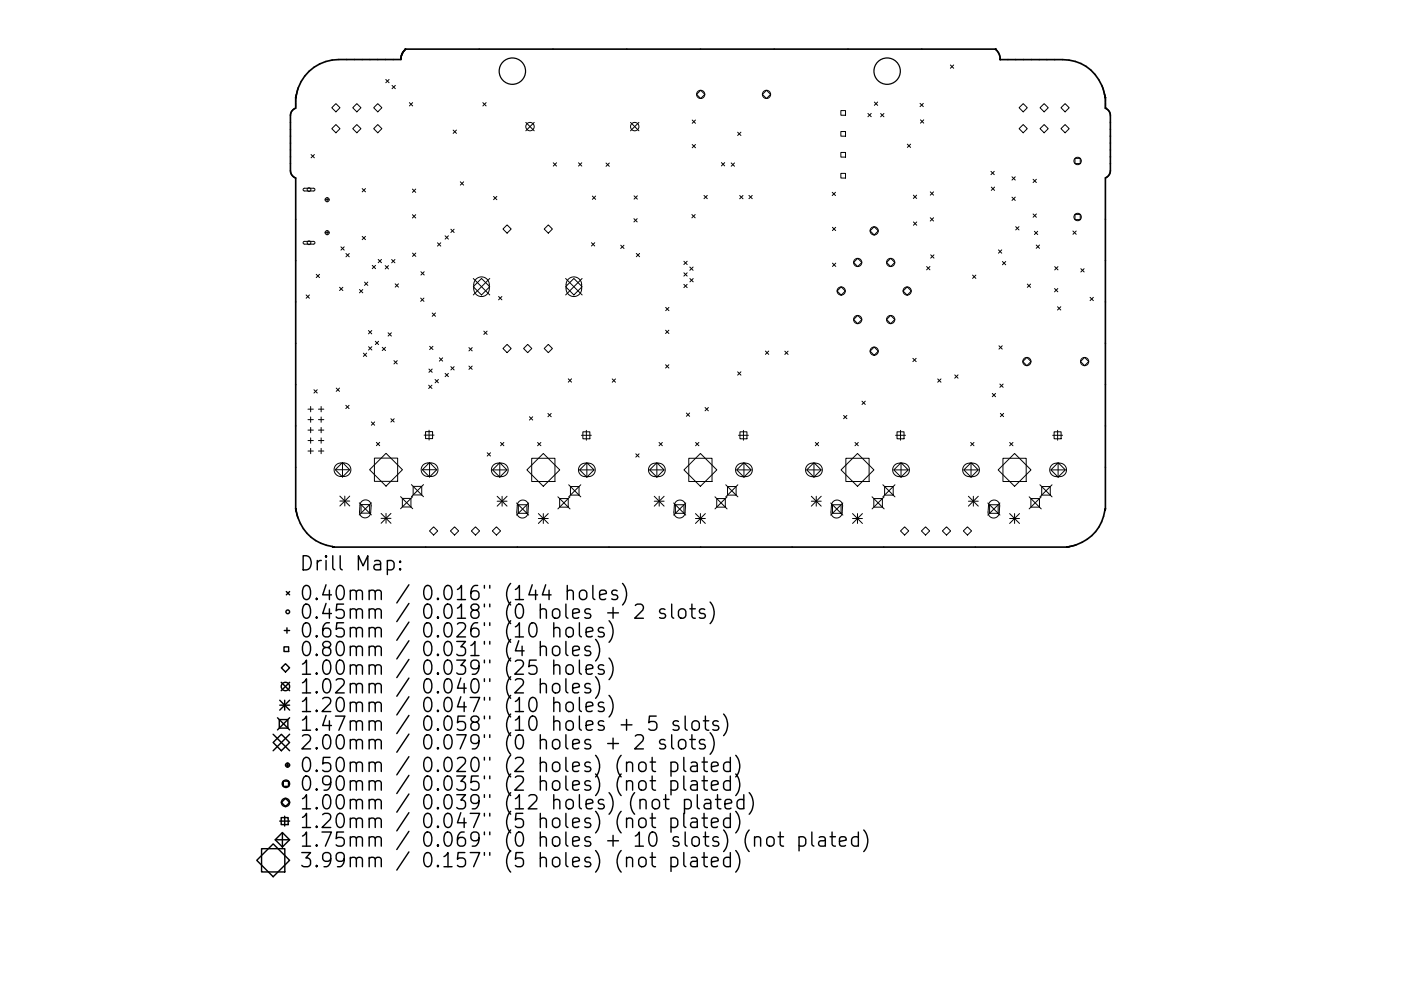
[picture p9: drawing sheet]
<svg xmlns="http://www.w3.org/2000/svg" width="297mm" height="210mm" viewBox="0 0 297 210" stroke-linecap="round" stroke-linejoin="round" font-family="sans-serif">
<g fill="none" stroke="#000" stroke-width=".26">
<circle cx="108.6" cy="15.1" r="2.8"/>
<circle cx="188.1" cy="15.1" r="2.8"/>
</g>
<g fill="none" stroke="#000" stroke-width=".35">
<path d="M86 10.4l-.1 .1M86 10.4l-.8 1.1-.2 1.1h-13.1a9.4 9.4 0 0 0-9.2 8.1M86 10.4h125.1M211.1 10.4v.1M211.1 10.4a2.94 2.94 0 0 1 1 2.1M212.1 12.6h13.2a9.3 9.3 0 0 1 9 7.9v.2M212.1 12.6h.1M212.1 12.5v.1M62.7 20.8v2.1a1.66 1.66 0 0 0-1.1 1.6v11.7a1.66 1.66 0 0 0 1.1 1.6v70.1M62.7 20.8h.1M62.7 20.7v.1M62.7 20.7h.1"/>
<path d="M234.4 20.7h.1M234.4 20.7v.1M234.4 20.8h.1M234.4 20.8v2.2a1.67 1.67 0 0 1 1 1.5v11.7a1.67 1.67 0 0 1-1 1.5v70.2M62.7 107.9h.1M62.7 107.9v.1M62.7 108h.1M62.7 108l.1 .2a9.4 9.4 0 0 0 7.7 7.8M70.5 116h.1M70.5 116l.2 .1M70.7 116.1h.1M70.8 116.1h.1"/>
<path d="M70.8 116.1h155.4M226.2 116.1h.1M226.3 116.1h-.1M226.3 116.1h.1M234.3 108.2a9.4 9.4 0 0 1-7.9 7.8l-.1 .1M234.3 108.2h.1M234.3 108.1v.1M234.3 108.1h.1M234.4 108l-.1 .1M234.4 108h.1M234.4 107.9v.1M234.4 107.9h.1"/>
</g>
<circle cx="234.4" cy="23" r=".17" fill="#000"/>
<g fill="none" stroke="#000" stroke-width=".21">
<path d="M81.8 16.9l.7 .7M82.5 16.9l-.7 .7M83.1 18.1l.7 .7M83.8 18.1l-.7 .7M148.6 19.2l.8 .8-.8 .9-.9-.9zM162.5 19.2l.9 .8-.9 .9-.9-.9zM201.5 13.8l.7 .7M202.2 13.8l-.7 .7M66 32.8l.7 .7M66.7 32.8l-.7 .7M71.2 22l.9 .9-.9 .8-.9-.8zM71.2 26.4l.9 .9-.9 .9-.9-.9z"/>
<path d="M74.8 22.9l.9-.9 .8 .9-.8 .8zM74.8 27.3l.9-.9 .8 .9-.8 .9zM79.2 22.9l.9-.9 .9 .9-.9 .8zM79.2 27.3l.9-.9 .9 .9-.9 .9zM86.8 21.8l.7 .7M87.5 21.8l-.7 .7M96.1 27.6l.7 .7M96.8 27.6l-.7 .7M97.6 38.6l.7 .7M98.3 38.6l-.7 .7M102.4 21.8l.7 .7M103.1 21.8l-.7 .7"/>
<path d="M111.5 26l1.8 1.8M113.3 26l-1.8 1.8M117.3 34.5l.7 .7M118 34.5l-.7 .7M122.7 34.5l.7 .7M123.4 34.5l-.7 .7M128.5 34.6l.7 .7M129.2 34.6l-.7 .7M133.7 26l1.8 1.8M135.5 26l-1.8 1.8M146.8 25.5l.7 .7M146.8 30.7l.7 .7"/>
<path d="M147.5 25.5l-.7 .7M147.5 30.7l-.7 .7M152.9 34.5l.7 .7M153.6 34.5l-.7 .7M155 34.6l.7 .7M155.7 34.6l-.7 .7M156.4 28.1l.7 .7M157.1 28.1l-.7 .7M178.3 23.5h1v1h-1zM178.3 27.9h1v1h-1zM178.3 32.3h1v1h-1zM178.3 36.8h1v1h-1z"/>
<path d="M184 24.1l.7 .7M184.7 24.1l-.7 .7M185.4 21.7l.7 .7M186.1 21.7l-.7 .7M186.7 24.1l.7 .7M187.4 24.1l-.7 .7M192.4 30.6l.7 .7M193.1 30.6l-.7 .7M195.1 21.9l.7 .7M195.2 25.4l.7 .7M195.8 21.9l-.7 .7M195.9 25.4l-.7 .7"/>
<path d="M210.1 36.4l.7 .7M210.2 39.7l.7 .7M210.8 36.4l-.7 .7M210.9 39.7l-.7 .7M214.6 37.5l.7 .7M215.3 37.5l-.7 .7M216.1 22.9l.8-.9 .9 .9-.9 .8zM216.1 27.3l.8-.9 .9 .9-.9 .9zM219 38l.7 .7M219.7 38l-.7 .7M220.5 22.9l.9-.9 .9 .9-.9 .8zM220.5 27.3l.9-.9 .9 .9-.9 .9z"/>
<path d="M224.9 22.9l.9-.9 .9 .9-.9 .8zM224.9 27.3l.9-.9 .9 .9-.9 .9zM227.9 33.6h1.1v1.1h-1.1zM64.3 40l2.2-.1 .3 .4-.3 .2h-2l-.2-.2zM64.3 51.3l2.2-.1 .3 .3-.3 .3h-2l-.2-.2zM67 58.2l.7 .7M67.7 58.2l-.7 .7M68.9 42.4h.9M68.9 49.4h.9M69.4 41.9v.9M69.4 48.9v.9M72.3 52.4l.7 .7"/>
<path d="M73 52.4l-.7 .7M73.3 53.8l.7 .7M74 53.8l-.7 .7M76.8 40l.7 .7M76.8 50.1l.7 .7M77.3 59.9l.7 .7M77.5 40l-.7 .7M77.5 50.1l-.7 .7M78 59.9l-.7 .7M78.9 56.3l.7 .7M79.6 56.3l-.7 .7M80.2 55l.7 .7"/>
<path d="M80.9 55l-.7 .7M81.7 56.4l.7 .7M82.4 56.4l-.7 .7M83 55.1l.7 .7M83.7 55.1l-.7 .7M87.4 40.1l.7 .7M87.4 45.6l.7 .7M87.5 53.7l.7 .7M88.1 40.1l-.7 .7M88.1 45.6l-.7 .7M88.2 53.7l-.7 .7M89.2 57.6l.7 .7"/>
<path d="M89.9 57.6l-.7 .7M92.8 51.5l.7 .7M93.5 51.5l-.7 .7M94.4 50l.7 .7M95.1 50l-.7 .7M95.6 48.6l.7 .7M96.3 48.6l-.7 .7M100.3 59.1l3.5 3.5M100.9 59.2a1.65 1.65 0 0 1 1.8-.3 1.65 1.65 0 0 1 1 1.5v.9a1.65 1.65 0 0 1-1.6 1.6 1.65 1.65 0 0 1-1.7-1.6l.1-1.3zM102.1 59.1l1.7 1.7-1.7 1.8-1.8-1.8zM103.8 59.1l-3.5 3.5M104.6 41.7l.7 .7"/>
<path d="M105.3 41.7l-.7 .7M107.5 47.7l.9 .9-.9 .9-.9-.9zM115.4 48.6l.9-.9 .8 .9-.8 .9zM119.9 59.1l3.5 3.5M120.5 59.2a1.65 1.65 0 0 1 1.8-.3 1.65 1.65 0 0 1 1 1.5v.9a1.65 1.65 0 0 1-1.6 1.6 1.65 1.65 0 0 1-1.7-1.6l.1-1.3zM121.7 59.1l1.7 1.7-1.7 1.8-1.8-1.8zM123.4 59.1l-3.5 3.5M125.4 51.5l.7 .7M125.6 41.6l.7 .7M126.1 51.5l-.7 .7M126.3 41.6l-.7 .7M131.6 52l.7 .7"/>
<path d="M132.3 52l-.7 .7M134.4 46.4l.7 .7M134.4 41.5l.7 .7M134.9 53.8l.7 .7M135.1 46.4l-.7 .7M135.1 41.5l-.7 .7M135.6 53.8l-.7 .7M145 55.4l.7 .7M145 57.9l.7 .7M145.7 55.4l-.7 .7M145.7 57.9l-.7 .7M146.3 56.7l.7 .7"/>
<path d="M146.3 59.1l.7 .7M146.7 45.5l.7 .7M147 56.7l-.7 .7M147 59.1l-.7 .7M147.4 45.5l-.7 .7M149.3 41.5l.7 .7M150 41.5l-.7 .7M156.8 41.5l.7 .7M157.5 41.5l-.7 .7M158.8 41.5l.7 .7M159.5 41.5l-.7 .7M176.4 40.8l.7 .7"/>
<path d="M176.5 48.2l.7 .7M176.5 55.8l.7 .7M177.1 40.8l-.7 .7M177.2 48.2l-.7 .7M177.2 55.8l-.7 .7M181.8 54.8l.9 .9-.9 .9-.8-.9zM184.5 49l.8-.9 .9 .9-.9 .9zM188 55.7l.8-.9 .9 .9-.9 .9zM193.6 41.4l.7 .7M193.7 47.1l.7 .7M194.3 41.4l-.7 .7M194.4 47.1l-.7 .7"/>
<path d="M196.5 56.5l.7 .7M197.2 56.5l-.7 .7M197.2 40.7l.7 .7M197.2 46.2l.7 .7M197.3 54.1l.7 .7M197.9 40.7l-.7 .7M197.9 46.2l-.7 .7M198 54.1l-.7 .7M206.2 58.4l.7 .7M206.9 58.4l-.7 .7M211.7 53l.7 .7M212.4 53l-.7 .7"/>
<path d="M212.5 55.5l.7 .7M213.2 55.5l-.7 .7M214.6 41.8l.7 .7M215.3 41.8l-.7 .7M215.3 48.1l.7 .7M216 48.1l-.7 .7M219 45.4l.7 .7M219.3 49.1l.7 .7M219.7 52l.7 .7M219.7 45.4l-.7 .7M220 49.1l-.7 .7M220.4 52l-.7 .7"/>
<path d="M223.6 56.6l.7 .7M224.3 56.6l-.7 .7M227.5 49l.7 .7M227.9 45.5h1.1v1.1h-1.1zM228.2 49l-.7 .7M229.2 57l.7 .7M229.9 57l-.7 .7M64.9 62.6l.7 .7M65.6 62.6l-.7 .7M72 60.9l.7 .7M72.7 60.9l-.7 .7M76.2 61.4l.7 .7"/>
<path d="M76.9 61.4l-.7 .7M77 74.9l.7 .7M77.7 74.9l-.7 .7M78.1 70.1l.7 .7M78.1 73.6l.7 .7M78.8 70.1l-.7 .7M78.8 73.6l-.7 .7M79.6 72.4l.7 .7M80.3 72.4l-.7 .7M81 73.7l.7 .7M81.7 73.7l-.7 .7M82.3 70.6l.7 .7"/>
<path d="M83 70.6l-.7 .7M83.5 76.5l.7 .7M83.8 60.2l.7 .7M84.2 76.5l-.7 .7M84.5 60.2l-.7 .7M89.2 63.2l.7 .7M89.9 63.2l-.7 .7M90.9 78.3l.7 .7M91.1 73.5l.7 .7M91.6 78.3l-.7 .7M91.6 66.4l.7 .7M91.8 73.5l-.7 .7"/>
<path d="M92.3 66.4l-.7 .7M93.2 75.9l.7 .7M93.9 75.9l-.7 .7M94.4 79.2l.7 .7M95.1 79.2l-.7 .7M95.6 77.8l.7 .7M96.3 77.8l-.7 .7M99.4 73.8l.7 .7M99.4 77.7l.7 .7M100.1 73.8l-.7 .7M100.1 77.7l-.7 .7M102.6 70.3l.7 .7"/>
<path d="M103.3 70.3l-.7 .7M105.7 62.9l.7 .7M106.4 62.9l-.7 .7M107.5 73.1l.9 .8-.9 .9-.9-.9zM111 73.9l.9-.8 .9 .8-.9 .9zM116.3 73.1l.8 .8-.8 .9-.9-.9zM141.1 70.1l.7 .7M141.1 77.4l.7 .7M141.1 65.2l.7 .7M141.8 70.1l-.7 .7M141.8 77.4l-.7 .7M141.8 65.2l-.7 .7"/>
<path d="M145 60.3l.7 .7M145.7 60.3l-.7 .7M156.4 78.9l.7 .7M157.1 78.9l-.7 .7M162.3 74.5l.7 .7M163 74.5l-.7 .7M166.4 74.5l.7 .7M167.1 74.5l-.7 .7M177.5 61.7l.9-.8 .8 .8-.8 .9zM181.8 66.9l.9 .9-.9 .9-.8-.9zM184.5 74.5l.8-.9 .9 .9-.9 .9zM188 67.8l.8-.9 .9 .9-.9 .9z"/>
<path d="M191.5 61.7l.8-.8 .9 .8-.9 .9zM193.5 76l.7 .7M194.2 76l-.7 .7M202.4 79.5l.7 .7M203.1 79.5l-.7 .7M211.8 73.4l.7 .7M212.5 73.4l-.7 .7M216.8 76.7l.9-.9 .9 .9-.9 .9zM217.8 60.3l.7 .7M218.5 60.3l-.7 .7M223.6 61.2l.7 .7M224.2 65.1l.7 .7"/>
<path d="M224.3 61.2l-.7 .7M224.9 65.1l-.7 .7M229.1 76.7l.9-.9 .8 .9-.8 .9zM231.1 63.1l.7 .7M231.8 63.1l-.7 .7M65.3 86.8h1.1M65.3 89h1.1M65.3 91.3h1.1M65.3 93.5h1.1M65.3 95.7h1.1M65.9 86.2v1.2M65.9 88.5v1.1"/>
<path d="M65.9 90.7v1.1M65.9 92.9v1.1M65.9 95.1v1.2M66.6 82.7l.7 .7M67.3 82.7l-.7 .7M67.5 86.8h1.2M67.5 89h1.2M67.5 91.3h1.2M67.5 93.5h1.2M67.5 95.7h1.2M68.1 86.2v1.2M68.1 88.5v1.1"/>
<path d="M68.1 90.7v1.1M68.1 92.9v1.1M68.1 95.1v1.2M71.1 99.7h3M71.3 98.6l.6-.3 1.1-.1a1.43 1.43 0 0 1 1.4 1.5 1.43 1.43 0 0 1-1.4 1.4h-.7a1.43 1.43 0 0 1-1.4-.9 1.43 1.43 0 0 1 .4-1.6zM71.3 82.3l.7 .7M72 82.3l-.7 .7M72.6 98.1l1.5 1.6-1.5 1.5-1.5-1.5zM72.6 98.1v3.1M73.3 86l.7 .7M74 86l-.7 .7M78.4 99.7l3.4-3.5 3.5 3.5-3.5 3.4z"/>
<path d="M78.7 89.5l.7 .7M79.4 97.2h4.9v4.9h-4.9zM79.4 89.5l-.7 .7M79.8 93.9l.7 .7M80.5 93.9l-.7 .7M82.9 88.8l.7 .7M83.6 88.8l-.7 .7M89.5 99.7l1.6-1.6 1.5 1.6-1.5 1.5zM89.5 99.7h3.1M89.7 98.6l.7-.3 1-.1a1.43 1.43 0 0 1 1.5 1.5 1.43 1.43 0 0 1-1.5 1.4h-.7a1.43 1.43 0 0 1-1.3-.9 1.43 1.43 0 0 1 .3-1.6zM89.9 92.3h2.1M90.2 91.6h1.5v1.5h-1.5z"/>
<path d="M90.9 81.7l.7 .7M91 91.3v2.1M91.1 98.1v3.1M91.6 81.7l-.7 .7M92.2 80.5l.7 .7M92.9 80.5l-.7 .7M103.3 96.1l.7 .7M104 96.1l-.7 .7M104.4 99.7l1.6-1.5 1.5 1.5-1.5 1.5zM104.4 99.7h3.1M104.6 98.7l.6-.4h1.1a1.43 1.43 0 0 1 1.4 1.4 1.43 1.43 0 0 1-1.4 1.4h-.7a1.43 1.43 0 0 1-1.3-.9 1.43 1.43 0 0 1 .3-1.5zM106 98.2v3"/>
<path d="M106.1 93.9l.7 .7M106.8 93.9l-.7 .7M112.2 88.4l.7 .7M112.7 97.2h5v5h-5zM112.9 88.4l-.7 .7M114 93.9l.7 .7M114.7 93.9l-.7 .7M115.2 96.2l3.5 3.5-3.5 3.5-3.5-3.5zM116.2 87.7l.7 .7M116.9 87.7l-.7 .7M120.5 80.4l.7 .7M121.2 80.4l-.7 .7"/>
<path d="M122.9 99.7l1.5-1.5 1.6 1.5-1.6 1.5zM122.9 99.7h3.1M123.1 98.7l.6-.4h1.1a1.43 1.43 0 0 1 1.4 1.4 1.43 1.43 0 0 1-1.4 1.4h-.7a1.43 1.43 0 0 1-1.3-.9 1.43 1.43 0 0 1 .3-1.5zM123.3 92.4h2.1M123.6 91.6h1.5v1.5h-1.5zM124.3 91.3v2.1M124.4 98.2v3M129.8 80.4l.7 .7M130.5 80.4l-.7 .7M134.8 96.3l.7 .7M135.5 96.3l-.7 .7M137.7 99.7l1.6-1.5 1.5 1.5-1.5 1.5z"/>
<path d="M137.7 99.7h3.1M137.9 98.7l.6-.4h1.1a1.43 1.43 0 0 1 1.4 1.4 1.43 1.43 0 0 1-1.4 1.4h-.7a1.43 1.43 0 0 1-1.3-.9 1.43 1.43 0 0 1 .3-1.5zM139.3 98.2v3M139.7 93.9l.7 .7M140.4 93.9l-.7 .7M145.5 87.6l.7 .7M146 97.2h5v5h-5zM146.2 87.6l-.7 .7M147.5 93.9l.7 .7M148.2 93.9l-.7 .7M148.5 96.2l3.5 3.5-3.5 3.5-3.5-3.5zM149.5 86.5l.7 .7"/>
<path d="M150.2 86.5l-.7 .7M156.2 99.7l1.5-1.5 1.6 1.5-1.6 1.5zM156.2 99.7h3.1M156.4 98.7l.6-.4h1.1a1.43 1.43 0 0 1 1.4 1.4 1.43 1.43 0 0 1-1.4 1.4h-.7a1.43 1.43 0 0 1-1.3-.9 1.43 1.43 0 0 1 .3-1.5zM156.6 92.4h2.1M156.9 91.6h1.5v1.5h-1.5zM157.6 91.3v2.1M157.7 98.2v3M171 99.7l1.6-1.5 1.5 1.5-1.5 1.5zM171 99.7h3.1M171.2 98.7l.7-.4h1a1.43 1.43 0 0 1 1.5 1.4 1.43 1.43 0 0 1-1.5 1.4h-.7a1.43 1.43 0 0 1-1.3-.9 1.43 1.43 0 0 1 .3-1.5zM172.6 98.2v3"/>
<path d="M172.9 93.9l.7 .7M173.6 93.9l-.7 .7M178.3 99.7l3.5-3.5 3.5 3.5-3.5 3.5zM178.9 88.1l.7 .7M179.3 97.2h5v5h-5zM179.6 88.1l-.7 .7M181.3 93.9l.7 .7M182 93.9l-.7 .7M182.8 85.1l.7 .7M183.5 85.1l-.7 .7M189.5 99.7h3.1M189.7 98.7l.6-.4h1.1a1.43 1.43 0 0 1 1.4 1.4 1.43 1.43 0 0 1-1.4 1.4h-.7a1.43 1.43 0 0 1-1.3-.9 1.43 1.43 0 0 1 .3-1.5z"/>
<path d="M189.9 92.4h2.1M190.2 91.6h1.5v1.5h-1.5zM190.9 91.3v2.1M191 98.2l1.6 1.5-1.6 1.5-1.5-1.5zM191 98.2v3M198.8 80.4l.7 .7M199.5 80.4l-.7 .7M204.3 99.7l1.6-1.5 1.5 1.5-1.5 1.5zM204.3 99.7h3.1M204.5 98.7l.7-.4h1a1.43 1.43 0 0 1 1.5 1.4 1.43 1.43 0 0 1-1.5 1.4h-.7a1.43 1.43 0 0 1-1.3-.9 1.43 1.43 0 0 1 .3-1.5zM205.8 93.9l.7 .7M205.9 98.2v3"/>
<path d="M206.5 93.9l-.7 .7M210.4 83.5l.7 .7M211.1 83.5l-.7 .7M212 81.5l.7 .7M212.1 87.7l.7 .7M212.6 97.2h5v5h-5zM212.7 81.5l-.7 .7M212.8 87.7l-.7 .7M214.1 93.9l.7 .7M214.8 93.9l-.7 .7M215.1 96.2l3.5 3.5-3.5 3.5-3.5-3.5zM222.8 99.7l1.5-1.5 1.6 1.5-1.6 1.5z"/>
<path d="M222.8 99.7h3.1M223 98.7l.6-.4h1.1a1.43 1.43 0 0 1 1.4 1.4 1.43 1.43 0 0 1-1.4 1.4h-.7a1.43 1.43 0 0 1-1.3-.9 1.43 1.43 0 0 1 .3-1.5zM223.2 92.4h2.1M223.5 91.6h1.5v1.5h-1.5zM224.2 91.3v2.1M224.3 98.2v3M72.1 106.3h2.1M72.1 105.3l2.1 2.1M73.1 105.3v2.1M74.2 105.3l-2.1 2.1M76.2 106.7l2.5 2.6M76.5 107.1h1.9v1.8h-1.9z"/>
<path d="M76.7 106.4a1.19 1.19 0 0 1 1.3-.2 1.19 1.19 0 0 1 .7 1.1l-.1 1.5a1.18 1.18 0 0 1-1.3 1.1 1.18 1.18 0 0 1-1.1-1.3l.1-1.5zM78.7 106.7l-2.5 2.6M80.8 110h2.1M80.8 108.9l2.1 2.1M81.8 108.9v2.1M82.9 108.9l-2.1 2.1M84.9 105.4l2.6 2.5M85.3 105.7h1.8v1.9h-1.8zM87.2 102.8l2.6 2.6M87.5 105.4l-2.6 2.5M87.6 103.2h1.8v1.8h-1.8zM89.8 102.8l-2.6 2.6"/>
<path d="M91.9 111.8l.9 .9-.9 .8-.8-.8zM96.4 111.8l.8 .9-.8 .8-.9-.8zM100.8 111.8l.9 .9-.9 .8-.9-.8zM105.3 111.8l.8 .9-.8 .8-.9-.8zM105.4 105.3l2.1 2.1M105.4 106.3h2.1M106.5 105.3v2.1M107.5 105.3l-2.1 2.1M109.5 106.7l2.6 2.6M109.9 107.1h1.8v1.8h-1.8zM110 106.5a1.19 1.19 0 0 1 1.3-.3 1.19 1.19 0 0 1 .7 1.2l-.1 1.4a1.18 1.18 0 0 1-1.2 1.1 1.18 1.18 0 0 1-1.1-1.3l.1-1.5zM112.1 106.7l-2.6 2.6"/>
<path d="M114.1 109l2.1 2.1M114.1 110h2.1M115.2 109v2.1M116.2 109l-2.1 2.1M118.3 105.4l2.6 2.6M118.7 105.8h1.8v1.8h-1.8zM120.6 102.9l2.5 2.5M120.9 105.4l-2.6 2.6M120.9 103.2h1.9v1.8h-1.9zM123.1 102.9l-2.5 2.5M138.7 105.3l2.1 2.1M138.7 106.3h2.1"/>
<path d="M139.8 105.3v2.1M140.8 105.3l-2.1 2.1M142.8 106.7l2.6 2.6M143.2 107.1h1.8v1.8h-1.8zM143.3 106.5a1.19 1.19 0 0 1 1.3-.3 1.19 1.19 0 0 1 .7 1.2l-.1 1.4a1.18 1.18 0 0 1-1.2 1.1 1.18 1.18 0 0 1-1.1-1.3l.1-1.5zM145.4 106.7l-2.6 2.6M147.5 109l2 2.1M147.5 110h2M148.5 109v2.1M149.5 109l-2 2.1M151.6 105.4l2.6 2.6M152 105.8h1.8v1.8h-1.8z"/>
<path d="M153.9 102.9l2.5 2.5M154.2 105.4l-2.6 2.6M154.3 103.2h1.8v1.8h-1.8zM156.4 102.9l-2.5 2.5M172 106.3h2.1M172 105.3l2.1 2.1M173.1 105.3v2.1M174.1 105.3l-2.1 2.1M176.1 106.7l2.6 2.6M176.5 107.1h1.8v1.8h-1.8zM176.6 106.5a1.18 1.18 0 0 1 1.3-.3 1.18 1.18 0 0 1 .7 1.2l-.1 1.4a1.18 1.18 0 0 1-1.2 1.1 1.18 1.18 0 0 1-1.1-1.3l.1-1.5zM178.7 106.7l-2.6 2.6"/>
<path d="M180.8 110h2.1M180.8 109l2.1 2.1M181.8 109v2.1M182.9 109l-2.1 2.1M184.9 105.4l2.6 2.6M185.3 105.8h1.8v1.8h-1.8zM187.2 102.9l2.6 2.5M187.5 105.4l-2.6 2.6M187.6 103.2h1.8v1.8h-1.8zM189.8 102.9l-2.6 2.5M191.8 111.8l.9 .9-.9 .8-.9-.8zM196.2 111.8l.9 .9-.9 .8-.8-.8z"/>
<path d="M200.7 111.8l.9 .9-.9 .8-.9-.8zM205.1 111.8l.9 .9-.9 .8-.9-.8zM205.3 106.3h2.1M205.3 105.3l2.1 2.1M206.4 105.3v2.1M207.4 105.3l-2.1 2.1M209.4 106.7l2.6 2.6M209.8 107.1h1.8v1.8h-1.8zM209.9 106.5a1.18 1.18 0 0 1 1.4-.3 1.18 1.18 0 0 1 .7 1.2l-.1 1.4a1.18 1.18 0 0 1-1.3 1.1 1.18 1.18 0 0 1-1.1-1.3l.1-1.5zM212 106.7l-2.6 2.6M214.1 110h2.1M214.1 109l2.1 2.1"/>
<path d="M215.1 109v2.1M216.2 109l-2.1 2.1M218.2 105.4l2.6 2.6M218.6 105.8h1.8v1.8h-1.8zM220.5 102.9l2.6 2.5M220.8 105.4l-2.6 2.6M220.9 103.2h1.8v1.8h-1.8zM223.1 102.9l-2.6 2.5"/>
<circle cx="112.4" cy="26.9" r=".89"/>
<circle cx="134.6" cy="26.9" r=".89"/>
<circle cx="148.6" cy="20" r=".87"/>
<circle cx="162.5" cy="20" r=".87"/>
<circle cx="228.5" cy="34.2" r=".79"/>
<circle cx="65.5" cy="40.2" r=".39"/>
<circle cx="65.5" cy="51.5" r=".39"/>
<circle cx="69.4" cy="49.4" r=".44"/>
<circle cx="69.4" cy="42.4" r=".44"/>
<circle cx="181.8" cy="55.7" r=".87"/>
<circle cx="185.3" cy="49" r=".87"/>
<circle cx="188.8" cy="55.7" r=".87"/>
<circle cx="228.5" cy="46" r=".79"/>
<circle cx="178.4" cy="61.7" r=".87"/>
<circle cx="181.8" cy="67.8" r=".87"/>
<circle cx="185.3" cy="74.5" r=".87"/>
<circle cx="188.8" cy="67.8" r=".87"/>
<circle cx="192.3" cy="61.7" r=".87"/>
<circle cx="217.7" cy="76.7" r=".87"/>
<circle cx="230" cy="76.7" r=".87"/>
</g>
<g fill="none" stroke="#000" stroke-width=".3">
<path d="M82.1 119.1l.9-.2 .6 .6v.8l-.3 .5-.3 .1-.9-.1M84.8 119.1l.2 .1-.2 .1-.1-.1 .1-.1v.2M60.2 137.2h1v1h-1zM60.3 133.8h1.1M60.7 125.5l.7 .7M60.8 133.2v1.1M61.4 125.5l-.7 .7M84.8 120.6l.2 .2-.2 .1-.1-.1 .1-.2v.3M114.6 137.4a.74 .74 0 0 1 1.2 .1v1.6M114.6 136.1v3M117.3 137.4a.81 .81 0 0 1 .8-.3 .81 .81 0 0 1 .6 .6v.8a.81 .81 0 0 1-.8 .6 .81 .81 0 0 1-.8-.6v-.8zM117.4 133.4a.74 .74 0 0 1 1.3 .2v1.5"/>
<path d="M117.4 132.1v3M120 136.1v2.6l.4 .4M120.1 133.4a.81 .81 0 0 1 .8-.3 .81 .81 0 0 1 .7 .6v.9a.81 .81 0 0 1-.8 .6 .81 .81 0 0 1-.8-.6v-.9zM120.3 125.5a.74 .74 0 0 1 1.3 .1v1.6M120.3 124.2v3M121.4 138.1l1.4-.3-.1-.6-.9-.1-.4 .4v1.2l.2 .2 .2 .2 .9-.2M122.8 132.1v2.6l.5 .4M123 125.5a.81 .81 0 0 1 .8-.3 .81 .81 0 0 1 .6 .6v.8a.81 .81 0 0 1-.8 .6 .81 .81 0 0 1-.8-.6v-.8zM124.3 134.1l1.4-.3-.1-.5-.9-.2-.4 .5v1.1l.1 .3 .3 .1 .9-.1M125.1 137.2l-.7-.1-.4 .4 .1 .4 1 .3 .2 .3-.2 .4-.3 .2-.8-.2M125.7 124.2v2.6l.4 .4M126.3 135.7a3.4 3.4 0 0 1 0 4.5"/>
<path d="M127.1 126.2l1.5-.3-.2-.5-.8-.2-.5 .4v1.2l.2 .3 .3 .1 .8-.1M128 133.3l-.7-.2-.5 .5 .2 .4 1 .3 .1 .3-.1 .4-.3 .1-.9-.1M128.8 130h2.3M129.1 131.7a3.4 3.4 0 0 1 0 4.6M129.1 139.6a3.4 3.4 0 0 1 0 4.6M130 128.9v2.3M130.8 125.4l-.7-.2-.4 .4 .1 .5 1 .3 .2 .2-.2 .5-.2 .1-.9-.1M132 123.8a3.4 3.4 0 0 1 0 4.6M134.7 128.5l.4-.3h.7a.81 .81 0 0 1 .5 1.3l-1.7 1.7h1.8M141 129.3l-.7-.1-.5 .4 .2 .4 1 .3 .1 .3-.1 .4-.3 .2-.9-.2M142.4 128.2v2.5l.4 .5M144.1 129.3a.81 .81 0 0 1 1.3 .4v.9a.81 .81 0 0 1-.8 .6 .81 .81 0 0 1-.8-.6v-.9z"/>
<path d="M146.3 129.2h1.1M146.7 128.2v2.5l.1 .3 .6 .2M149.4 129.3l-.7-.1-.4 .4 .1 .4 1 .3 .2 .3-.2 .4-.3 .2-.8-.2M150.6 127.7a3.4 3.4 0 0 1 0 4.6M57.9 157.5l1.8-1.7 1.7 1.7-1.7 1.8zM57.9 155.8l3.5 3.5M58.8 152.3l2.6 2.6M59.2 152.7h1.8v1.8h-1.8zM59.3 148.6l2.1 2.1M59.3 149.6h2.1M59.6 144.8l1.8 1.7M59.7 141.7l.8-.9 .9 .9-.9 .9z"/>
<path d="M60.4 148.6v2.1M61.4 144.8l-1.8 1.7M61.4 148.6l-2.1 2.1M61.4 152.3l-2.6 2.6M61.4 155.8l-3.5 3.5M114.6 145.3a.74 .74 0 0 1 1.2 .1v1.6M114.6 144v3M117.3 145.3a.81 .81 0 0 1 .8-.3 .81 .81 0 0 1 .6 .6v.8a.81 .81 0 0 1-.8 .6 .81 .81 0 0 1-.8-.6v-.8zM117.4 141.3a.74 .74 0 0 1 1.3 .2v1.5M117.4 149.3a.75 .75 0 0 1 1.3 .1v1.6M117.4 140v3M117.4 148v3"/>
<path d="M120 144v2.6l.4 .4M120.1 141.3a.81 .81 0 0 1 .8-.3 .81 .81 0 0 1 .7 .6v.9a.81 .81 0 0 1-.8 .6 .81 .81 0 0 1-.8-.6v-.9zM120.1 149.3a.81 .81 0 0 1 .8-.3 .81 .81 0 0 1 .7 .5v.9a.81 .81 0 0 1-.8 .6 .81 .81 0 0 1-.8-.6v-.9zM121.4 146l1.4-.3-.1-.5-.9-.2-.4 .4v1.2l.2 .3 .2 .1 .9-.1M122.8 140v2.6l.5 .4M122.8 148v2.5l.5 .5M124.3 142l1.4-.2-.1-.6-.9-.2-.4 .5v1.1l.1 .3 .3 .1 .9-.1M124.3 150l1.4-.3-.1-.6-.9-.1-.4 .4v1.1l.1 .3 .3 .2 .9-.2M125.1 145.2l-.7-.2-.4 .4 .1 .5 1 .3 .2 .2-.2 .5-.3 .1-.8-.1M126.3 143.6a3.4 3.4 0 0 1 0 4.6M128 141.2l-.7-.2-.5 .5 .2 .4 1 .3 .1 .3-.1 .4-.3 .1-.9-.1M128 149.1l-.7-.1-.5 .4 .2 .4 1 .3 .1 .3-.1 .4-.3 .2-.9-.2"/>
<path d="M128.8 157.7h2.3M129.1 147.5a3.4 3.4 0 0 1 0 4.6M130 156.6v2.3M131.7 153.8h2.3M132.8 152.6v2.3M134.7 156.2l.4-.3h.7a.81 .81 0 0 1 .5 1.3l-1.7 1.7h1.8M139.1 151.9h-1.4l-.1 1.5 .4-.3 1 .1 .3 .4-.2 1-.4 .3h-.7l-.4-.3M141 157l-.7-.1-.5 .4 .2 .4 1 .3 .1 .3-.1 .4-.3 .2-.9-.2M142.4 155.9v2.6l.4 .4M143.8 153.1l-.7-.2-.4 .5 .1 .4 1 .3 .2 .3-.2 .4-.2 .1-.9-.1M144.1 157a.81 .81 0 0 1 1.3 .5v.8a.81 .81 0 0 1-.8 .6 .81 .81 0 0 1-.8-.6v-.8zM145.3 151.9v2.6l.4 .4"/>
<path d="M146.3 156.9h1.1M146.7 155.9v2.6l.1 .2 .6 .2M146.8 153.2a.81 .81 0 0 1 .8-.3 .81 .81 0 0 1 .7 .6v.9a.81 .81 0 0 1-.8 .6 .81 .81 0 0 1-.8-.6v-.9zM149.1 152.9h1.2M149.4 157l-.7-.1-.4 .4 .1 .4 1 .3 .2 .3-.2 .4-.3 .2-.8-.2M149.6 151.9v2.6l.1 .3 .6 .1M150.6 155.5a3.4 3.4 0 0 1 0 4.5M152.3 153.1l-.7-.2-.5 .5 .2 .4 1 .3 .1 .3-.1 .4-.3 .1-.9-.1M153.4 151.5a3.4 3.4 0 0 1 0 4.6M57.9 179l3.5 3.5-3.5 3.5-3.5-3.5zM58.3 178.2h3.1M59.3 174.2h2.1"/>
<path d="M59.6 173.5h1.5v1.5h-1.5zM59.9 176.6l1.5 1.6-1.5 1.5-1.6-1.5zM59.9 176.6v3.1M60.1 165.7h1.1v1.1h-1.1zM60.4 173.2v2.1M60.5 169.4l.9 .8-.9 .9-.8-.9zM60.5 162.3h.9M61 161.9v.9M135.6 162a.81 .81 0 0 1 .8-.3 .81 .81 0 0 1 .6 .6v.8a.81 .81 0 0 1-.8 .6 .81 .81 0 0 1-.8-.6v-.8zM135.6 165.9a.81 .81 0 0 1 .8-.3 .81 .81 0 0 1 .6 .6v.9a.81 .81 0 0 1-.8 .6 .81 .81 0 0 1-.8-.6v-.9zM135.6 173.9a.81 .81 0 0 1 .8-.3 .81 .81 0 0 1 .6 .5v.9a.81 .81 0 0 1-.8 .6 .81 .81 0 0 1-.8-.6v-.9zM137.8 161.7h1.2"/>
<path d="M137.8 165.6h1.2M137.8 173.6h1.2M138.3 160.7v2.6l.1 .2 .6 .2M138.3 164.6v2.6l.1 .3 .6 .1M138.3 172.6v2.5l.1 .3 .6 .2M138.6 169.7a.81 .81 0 0 1 1.2 .5v.8a.81 .81 0 0 1-.7 .6 .81 .81 0 0 1-.8-.6v-.8zM140.7 169.6h1.1M141.1 168.6v2.6l.2 .3 .5 .1M142.3 161.8l.8-.1 .6 .6v.8l-.3 .4-.3 .2-.8-.2M142.3 165.8l.8-.2 .6 .6v.9l-.3 .4-.3 .1-.8-.1M142.3 173.7l.8-.1 .6 .5v.9l-.3 .4-.3 .2-.8-.2M142.3 161.7v3"/>
<path d="M142.3 165.6v3M142.3 173.6v3M145 160.7v2.6l.4 .4M145 164.6v2.6l.4 .4M145 172.6v2.5l.4 .5M145.1 169.7l.9-.1 .6 .6v.8l-.3 .5-.3 .1-.9-.1M145.1 169.6v3M146.6 161.8l.2-.1 .9 .1 .1 .3v1.6M146.6 165.8l.2-.2 .9 .2 .1 .3v1.5M146.6 173.7l.2-.1 .9 .1 .1 .3v1.6M147.8 162.4l-1 .1a.59 .59 0 0 0-.4 .6 .59 .59 0 0 0 .4 .6l1-.2M147.8 166.4l-1 .1a.59 .59 0 0 0-.4 .6 .59 .59 0 0 0 .4 .5l1-.1"/>
<path d="M147.8 168.6v2.6l.5 .4M147.8 174.3l-1 .1a.59 .59 0 0 0-.4 .6 .59 .59 0 0 0 .4 .6l1-.2M148.8 161.7h1.2M148.8 165.6h1.2M148.8 173.6h1.2M149.3 160.7v2.6l.1 .2 .6 .2M149.3 164.6v2.6l.1 .3 .6 .1M149.3 172.6v2.5l.1 .3 .6 .2M149.4 169.7l.3-.1 .9 .1 .1 .3v1.6M150.7 170.3l-1 .2a.59 .59 0 0 0-.4 .5 .59 .59 0 0 0 .4 .6l1-.1M150.8 162.7l1.5-.3-.2-.6-.8-.1-.5 .4v1.2l.2 .2 .3 .2 .8-.2M150.8 166.6l1.5-.2-.2-.6-.8-.2-.5 .5v1.1l.2 .3 .3 .1 .8-.1"/>
<path d="M150.8 174.6l1.5-.3-.2-.6-.8-.1-.5 .4v1.1l.2 .3 .3 .2 .8-.2M151.7 169.6h1.1M152.1 168.6v2.6l.2 .3 .5 .1M153.4 176.1a3.4 3.4 0 0 1 0 4.6M153.7 170.6l1.4-.3-.1-.6-.9-.1-.4 .4v1.2l.1 .3 .3 .1 .9-.1M154.8 161.8l-.8-.1-.6 .6v.8l.3 .4 .3 .2 .8-.2M154.8 165.8l-.8-.2-.6 .6v.9l.3 .4 .3 .1 .8-.1M154.8 173.7l-.8-.1-.6 .5v.9l.3 .4 .3 .2 .8-.2M154.8 160.7v3M154.8 164.6v3M154.8 172.6v3M156 160.3a3.4 3.4 0 0 1 0 4.5"/>
<path d="M156 164.2a3.4 3.4 0 0 1 0 4.6M156 172.1a3.4 3.4 0 0 1 0 4.6M157.7 169.7l-.9-.1-.5 .6v.8l.3 .5 .2 .1 .9-.1M157.7 168.6v3M158.8 168.2a3.4 3.4 0 0 1 0 4.5M158.8 176.1a3.4 3.4 0 0 0 0 4.6M160 177.8a.74 .74 0 0 1 1.3 .2v1.5M160 177.5v2M162.8 177.7a.81 .81 0 0 1 1.3 .4v.9a.81 .81 0 0 1-.8 .6 .81 .81 0 0 1-.7-.6v-.9zM165 177.5h1.1M165.4 176.5v2.6l.2 .3 .5 .1M169.4 177.7l.9-.2 .5 .6v.9l-.2 .4-.3 .1-.9-.1"/>
<path d="M169.4 177.5v3M172.1 176.5v2.6l.5 .4M173.7 177.7l.3-.2 .8 .2 .2 .3v1.5M175 178.2l-1 .2a.59 .59 0 0 0-.5 .6 .59 .59 0 0 0 .5 .5l1-.1M176 177.5h1.1M176.4 176.5v2.6l.2 .3 .5 .1M178 178.5l1.4-.3-.1-.5-.9-.2-.4 .5v1.1l.1 .3 .3 .1 .9-.1M182 177.7l-.9-.2-.5 .6v.9l.2 .4 .3 .1 .9-.1M182 176.5v3M183.1 176.1a3.4 3.4 0 0 1 0 4.6M55.5 180.1h4.9v4.9h-4.9zM135.6 182.2a.81 .81 0 0 1 .8-.3 .81 .81 0 0 1 .6 .6v.8a.81 .81 0 0 1-.8 .6 .81 .81 0 0 1-.8-.6v-.8z"/>
<path d="M138.3 180.9v2.6l.1 .2 .6 .2M142.3 182l.8-.1 .6 .6v.8l-.3 .4-.3 .2-.8-.2M142.3 181.9v3M145 180.9v2.6l.4 .4M146.6 182l.2-.1 .9 .1 .1 .3v1.6M147.8 182.6l-1 .1a.59 .59 0 0 0-.4 .6 .59 .59 0 0 0 .4 .6l1-.2M149.3 180.9v2.6l.1 .2 .6 .2M150.8 182.9l1.5-.3-.2-.6-.8-.1-.5 .4v1.2l.2 .2 .3 .2 .8-.2M154.8 182l-.8-.1-.6 .6v.8l.3 .4 .3 .2 .8-.2M154.8 180.9v3M156 180.5a3.4 3.4 0 0 1 0 4.5"/>
<circle cx="61" cy="129.8" r=".39"/>
<circle cx="60.5" cy="145.7" r=".89"/>
<circle cx="60.5" cy="170.2" r=".87"/>
<circle cx="60.6" cy="166.3" r=".79"/>
<circle cx="61" cy="162.3" r=".44"/>
</g>
<g font-size="4.2">
<text x="63.4" y="121.1">Drill Map:</text>
<text x="63.4" y="127.4">0.40mm / 0.016&quot; (144 holes)</text>
<text x="63.4" y="131.3">0.45mm / 0.018&quot; (0 holes + 2 slots)</text>
<text x="63.4" y="135.3">0.65mm / 0.026&quot; (10 holes)</text>
<text x="63.4" y="139.2">0.80mm / 0.031&quot; (4 holes)</text>
<text x="63.4" y="143.2">1.00mm / 0.039&quot; (25 holes)</text>
<text x="63.4" y="147.2">1.02mm / 0.040&quot; (2 holes)</text>
<text x="63.4" y="151.1">1.20mm / 0.047&quot; (10 holes)</text>
<text x="63.4" y="155.1">1.47mm / 0.058&quot; (10 holes + 5 slots)</text>
<text x="63.4" y="159">2.00mm / 0.079&quot; (0 holes + 2 slots)</text>
<text x="63.4" y="163.8">0.50mm / 0.020&quot; (2 holes) (not plated)</text>
<text x="63.4" y="167.8">0.90mm / 0.035&quot; (2 holes) (not plated)</text>
<text x="63.4" y="171.7">1.00mm / 0.039&quot; (12 holes) (not plated)</text>
<text x="63.4" y="175.7">1.20mm / 0.047&quot; (5 holes) (not plated)</text>
<text x="63.4" y="179.7">1.75mm / 0.069&quot; (0 holes + 10 slots) (not plated)</text>
<text x="63.4" y="184">3.99mm / 0.157&quot; (5 holes) (not plated)</text>
</g>
</svg>
